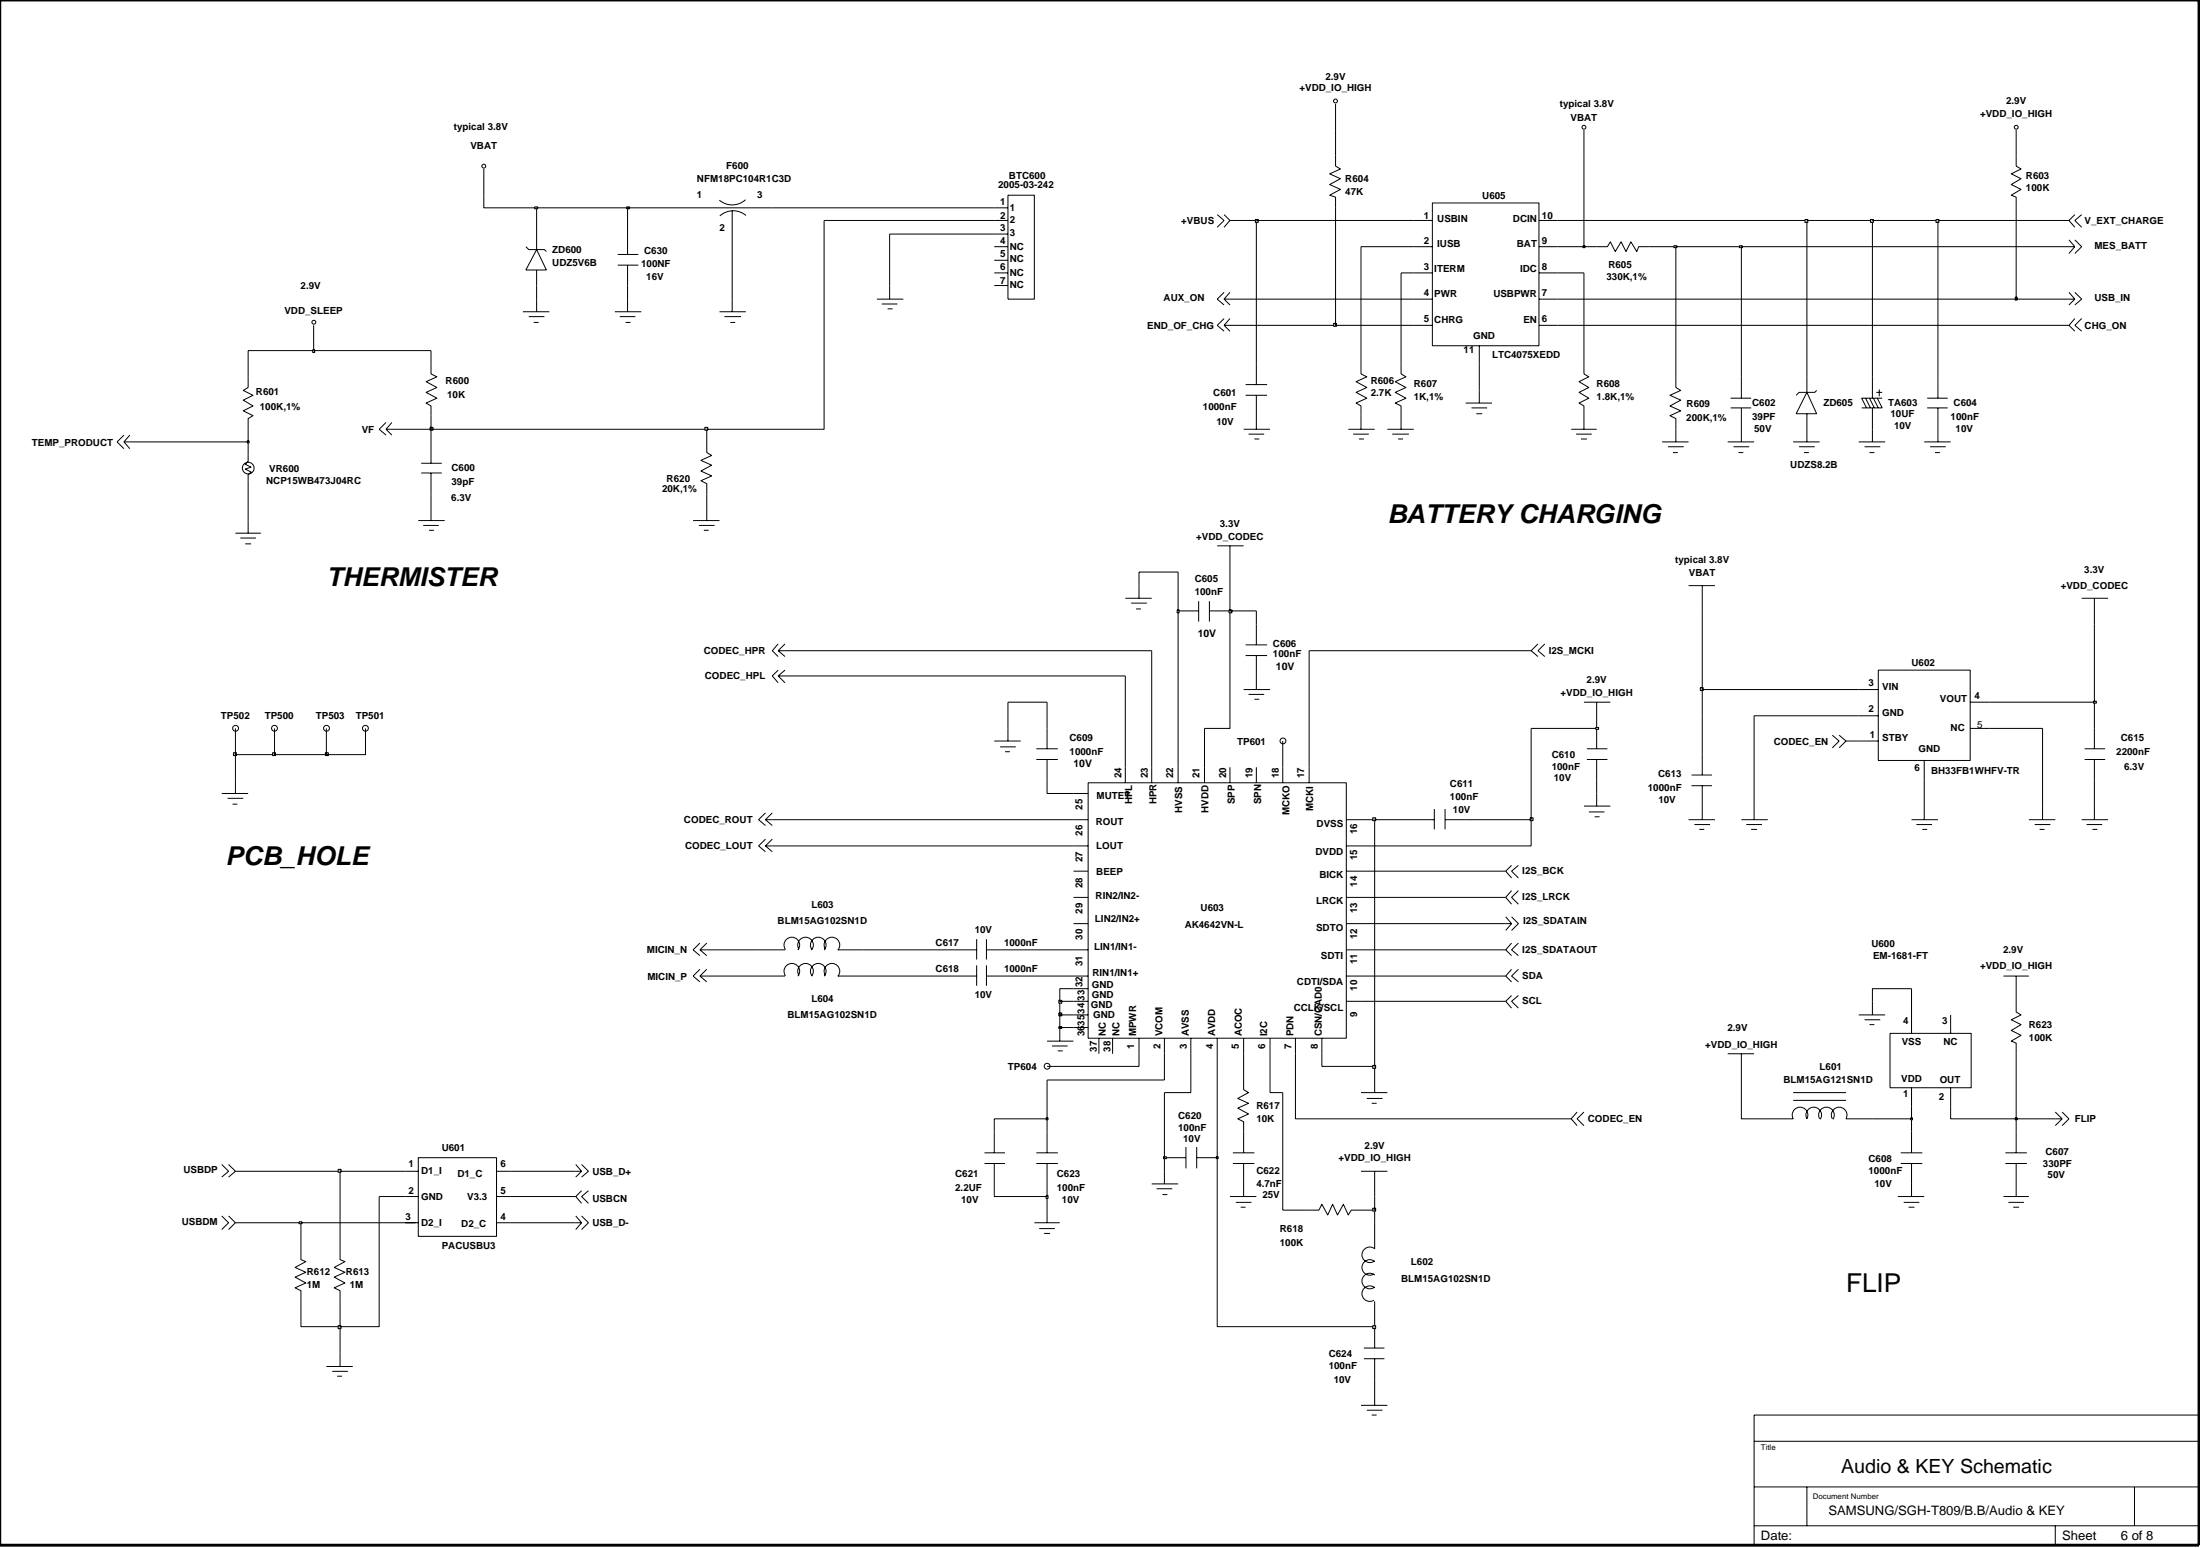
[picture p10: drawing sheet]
<svg xmlns="http://www.w3.org/2000/svg" width="192mm" height="135mm" viewBox="0 0 192 135" stroke-linecap="round" stroke-linejoin="round" font-family="sans-serif">
<g fill="none" stroke="#000" stroke-width=".09">
<path d="M42.1 14.7v2.3M60.3 18.1h6.9M63.7 18.3v2.1M64.9 17.4a1.71 1.71 0 0 1-2.3 0M64.9 18.8a1.71 1.71 0 0 0-2.2 0M86.6 19.2h1.2M86.6 18.1h1.2M87.8 17h2.3v9h-2.3zM106 18.7l.6 .5-.6 .6M106.6 18.7l.5 .5-.5 .6M116.3 13.5v1l.4 .2-.9 .4 .9 .5-.9 .5 .9 .4-.9 .5 .5 .2v.9M116.3 9v2.3"/>
<path d="M123.1 19.2h1.6M124.7 17.7h9.3v12.4h-9.3zM134 19.2h1.6M137.9 11.3v2.2M175.5 11.3v3.2l.5 .2-.9 .4 .9 .5-.9 .5 .9 .4-.9 .5 .4 .2v.9M180.6 18.7l-.5 .5 .5 .6M181.2 18.7l-.6 .5 .6 .6M10.8 38.5h.5M10.8 37.9l-.6 .6 .6 .6M11.3 37.9l-.5 .6 .5 .6M21.6 39.7v.5l-.3 .2 .6 .3-.6 .1 .6 .3-.3 .2v.6M21.6 32.8v.9l-.4 .3 .8 .4-.8 .4 .8 .5-.8 .5 .8 .4-.4 .2v1"/>
<path d="M27.3 28.3v2.2M33.6 37.4h.5M33.6 36.8l-.6 .6 .6 .5M33.6 37.4l.5 .5M34.1 36.8l-.5 .6M37.5 31.7v.9l.5 .2-.9 .4 .9 .5-.9 .5 .9 .5-.9 .4 .4 .2v.9M37.5 38.5v1.8M45.5 27.1h2.3M45.8 21.5l.2 .2h1.4l.2 .2M46 27.6h1.4M46.5 28.1h.4M46.7 20.4v1.3"/>
<path d="M46.7 23.5v1.4M46.7 26v1.1M46.7 21.7l.9 1.8h-1.8zM53.5 27.1h2.3M53.8 23.1h1.8M53.8 22.2h1.8M54 27.6h1.3M54.5 28.1h.4M54.6 20.4v1.8M54.6 23.1v1.8M54.6 26v1.1M61.5 38.5v.9l.5 .3-1 .4 1 .4-1 .5 1 .4-1 .5 .5 .2v.9"/>
<path d="M62.6 27.1h2.3M63.1 27.6h1.4M63.6 28.1h.4M63.7 26v1.1M76.3 26h2.3M76.8 26.5h1.3M77.3 26.9h.4M77.5 24.9v1.1M86.6 21.5h1.2M86.6 23.8h1.2M86.6 24.9h1.2M86.6 20.4h1.2"/>
<path d="M86.6 22.7h1.2M106.6 26h.5M106.6 28.3h.5M106.6 25.4l-.6 .6 .6 .5M106.6 27.7l-.6 .6 .6 .5M106.6 28.3l.5 .5M107.1 25.4l-.5 .6 .5 .5M107.1 27.7l-.5 .6M108.3 37.4h2.3M108.4 34.4h1.9M108.4 33.5h1.9M108.7 37.8h1.4"/>
<path d="M109.2 38.2h.4M109.4 31.7v1.8M109.4 34.4v3M117.4 37.4h2.3M117.8 37.8h1.4M118.3 38.2h.4M118.5 31.7v.9l.5 .2-.9 .4 .9 .5-.9 .5 .9 .5-.9 .4 .4 .2v2.1M120.8 37.4h2.3M121.2 37.8h1.5M121.7 38.2h.4M122 31.7v.9l.4 .2-.9 .4 .9 .5-.9 .5 .9 .5-.9 .4 .5 .2v2.1M123.1 21.5h1.6"/>
<path d="M123.1 26h1.6M123.1 28.3h1.6M123.1 23.8h1.6M127.6 35.1h2.3M128.1 35.5h1.4M128.5 36h.5M128.8 30.1v1.6M128.8 34v1.1M134 21.5h1.6M134 26h1.6M134 28.3h1.6M134 23.8h1.6"/>
<path d="M136.8 37.4h2.2M137.2 37.8h1.4M137.6 38.2h.6M137.9 31.7v.9l.4 .2-.8 .4 .8 .5-.8 .5 .8 .5-.8 .4 .4 .2v2.1M139 21.5h.9l.3-.4 .4 .8 .5-.8 .5 .8 .4-.8 .5 .8 .2-.4h.9M144.7 38.5h2.3M145.2 38.9h1.4M145.6 39.4h.5M145.9 32.8v.9l.4 .3-.9 .4 .9 .4-.9 .5 .9 .5-.9 .4 .5 .2v2.1M150.4 38.5h2.3M150.7 35.5h1.8M150.7 34.7h1.8"/>
<path d="M150.9 38.9h1.4M151.4 39.4h.4M151.6 32.8v1.9M151.6 35.5v3M156.1 38.5h2.3M156.6 38.9h1.4M157.1 39.4h.4M157.3 34.2l.9 1.8h-1.8zM157.3 32.8v1.4M157.3 36v2.5M158.2 34l-.2 .2h-1.4l-.2 .2M161.8 38.5h2.3"/>
<path d="M162.3 38.9h1.4M162.4 34.7l.4 .8M162.8 39.4h.4M162.8 34.7l.4 .8M163 32.8v1.9M163 35.5v3M163.1 34.7l.4 .8M163.4 34.2h.5M163.4 34.7l.5 .8h-1.8M163.6 33.9v.6M163.9 34.7h-1.8l.4 .8M167.5 38.5h2.3"/>
<path d="M167.8 35.5h1.8M167.8 34.7h1.8M168 38.9h1.4M168.5 39.4h.4M168.7 32.8v1.9M168.7 35.5v3M180.1 21.5h.5M180.1 26h.5M180.1 20.9l.5 .6M180.1 25.4l.5 .6M180.6 20.9l.6 .6-.6 .6M180.6 21.5l-.5 .6"/>
<path d="M180.6 25.4l.6 .6-.6 .5M180.6 26l-.5 .5M180.6 27.7l-.5 .6 .5 .5M181.2 27.7l-.6 .6 .6 .5M20.5 46.4h2.2M20.9 46.8h1.4M21.3 47.3h.6M21.6 45.3v1.1M36.4 45.3h2.3M36.7 40.3h1.8M36.7 41.2h1.8M36.8 45.7h1.4"/>
<path d="M37.4 46.2h.4M37.5 41.2v1.8M37.5 44.1v1.2M60.3 45.3h2.3M60.9 45.7h1.3M61.3 46.2h.4M61.5 44.1v1.2M67.7 58.3l-.5 .5 .5 .6M67.7 58.8l.6 .6M67.7 58.8h.6M67.7 56.1l-.5 .5 .5 .6M67.7 56.6l.6 .6"/>
<path d="M67.7 56.6h.6M68.3 58.3l-.6 .5M68.3 56.1l-.6 .5M98 52.1h2.3M98.5 52.5h1.3M98.9 53h.4M99.2 51v1.1M102.6 53.2h1.8M104.4 52.3v1.8M105.3 53.2h1.8M105.3 52.3v1.8M106 47.5h2.3"/>
<path d="M107.1 47.5v2.3M108.4 57.1h1.9M108.4 56.1h1.9M109.4 54.4v1.7M109.4 57.1v2.9M133.9 56.1l-.6 .5 .6 .6M134.5 56.1l-.6 .5 .6 .6M147 51h2.3M148.2 51v2.2M163.5 58.3h8v7.9h-8zM181.2 52.1h2.3M182.3 52.1v2.3"/>
<path d="M19.3 69.1h2.3M19.8 69.5h1.4M20.2 70h.5M20.5 68v1.1M66.6 71.4h.6M66.6 73.6h.6M66.6 73.1l-.6 .5 .6 .5M66.6 73.6l.6 .5M66.6 70.8l-.6 .6 .6 .5M66.6 71.4l.6 .5M67.2 73.1l-.6 .5M67.2 70.8l-.6 .6"/>
<path d="M86.6 64.5h2.3M87.1 65h1.3M87.5 65.4h.4M87.8 63.4v1.1M90.2 66.1h1.9M90.2 65.2h1.9M91.2 63.4v1.8M91.2 66.1v1.9M93.5 71.4h1.2M93.5 78.1h1.2M93.5 75.8h1.2M93.5 69.1h1.2"/>
<path d="M93.5 73.6h1.2M94.7 68.1h22.5v22.3h-22.5zM98 66.8v1.3M100.3 66.8v1.3M102.6 66.8v1.3M104.9 66.8v1.3M107.1 66.8v1.3M108.3 60h2.3M108.7 60.5h1.4M109.2 60.9h.4M109.4 66.8v1.3M111.7 66.8v1.3"/>
<path d="M114 66.8v1.3M117.2 71.4h1.3M117.2 78.1h1.3M117.2 75.8h1.3M117.2 73.6h1.3M123.1 71.4h1.8M124.9 70.4v1.8M125.8 71.4h1.8M125.8 70.4v1.8M131.1 79.8l.5 .6M131.6 75.3l-.5 .5 .5 .6M131.6 79.8l.6 .6-.6 .6"/>
<path d="M131.6 77.5l-.5 .6 .5 .6M132.2 77.5l-.6 .6 .6 .6M132.2 75.3l-.6 .5 .6 .6M137.9 70.2h2.3M137.9 61.1h2.3M138.2 66.1h1.7M138.2 65.2h1.7M138.3 70.7h1.4M138.8 71.1h.5M139 61.1v4.1M139 66.1v1.9M139 69.1v1.1"/>
<path d="M147 71.4h2.3M147.3 68.4h1.8M147.3 67.5h1.8M147.5 71.8h1.4M147.9 72.2h.5M148.2 65.7v1.8M148.2 68.4v3M151.6 71.4h2.3M152 71.8h1.4M152.5 72.2h.5M152.7 70.2v1.2M159.5 64l.6 .5-.6 .6"/>
<path d="M160.1 64l.6 .5-.6 .6M161.8 64.5h1.7M161.8 62.3h1.7M161.8 60h1.7M166.4 71.4h2.3M166.8 71.8h1.4M167.4 72.2h.4M167.5 66.2v1.8M167.5 70.2v1.2M171.5 61.1h1.7M171.5 63.4h1.7M176.6 71.4h2.3"/>
<path d="M177.1 71.8h1.4M177.6 72.2h.4M177.8 70.2v1.2M181.2 71.4h2.3M181.5 66.1h1.8M181.5 65.2h1.8M181.7 71.8h1.3M182.2 72.2h.4M182.3 63.4v1.8M182.3 66.1v1.9M182.3 70.2v1.2M60.9 85h.6"/>
<path d="M60.9 82.1l-.6 .6 .6 .5M60.9 82.7l.6 .5M60.9 82.7h.6M60.9 84.4l-.6 .6 .6 .5M60.9 85l.6 .5M61.5 82.1l-.6 .6M61.5 84.4l-.6 .6M66 85h2.3M66 82.7h2.3M68.4 84.9a.68 .68 0 0 1 .1-.9 .68 .68 0 0 1 .9 .1 .68 .68 0 0 1 .1 .9M68.4 82.7a.68 .68 0 0 1 .1-.9 .68 .68 0 0 1 .9 0 .68 .68 0 0 1 .1 .9M69.6 84.9a.68 .68 0 0 1 .6-1 .68 .68 0 0 1 .5 1.1"/>
<path d="M69.6 82.6a.68 .68 0 0 1 .6-1 .68 .68 0 0 1 .5 1.1M70.7 84.9a.68 .68 0 0 1 .1-.9 .68 .68 0 0 1 .9 .1 .68 .68 0 0 1 .1 .9M70.7 82.7a.68 .68 0 0 1 .1-.9 .68 .68 0 0 1 .9 0 .68 .68 0 0 1 .1 .9M71.9 84.9a.68 .68 0 0 1 .6-1 .68 .68 0 0 1 .5 1.1M71.9 82.6a.68 .68 0 0 1 .6-1 .68 .68 0 0 1 .5 1.1M72.9 85h2.3M72.9 82.7h2.3M83.2 85h1.8M83.2 82.7h1.8M85 81.8v1.7M85 84v1.8M85.9 85h1.9"/>
<path d="M85.9 82.7h1.9M85.9 81.8v1.7M85.9 84v1.8M86.6 98.5v1.9M91.2 98.5v1.9M91.2 90.6h2.3M91.6 91.1h1.3M92.1 91.5h.4M92.3 89.5v1.1M93.5 85h1.2M93.5 80.4h1.2M93.5 82.7h1.2"/>
<path d="M93.5 87.2h1.2M93.5 86.1h1.2M93.5 89.5h1.2M93.5 88.4h1.2M95.7 90.4v1.3M96.9 90.4v1.3M99.2 90.4v1.3M101.4 90.4v1.3M103.2 99.9v1.8M103.7 90.4v1.3M104.2 99.9v1.8M106 90.4v1.3"/>
<path d="M108.3 94v.9l.4 .2-.9 .5 .9 .4-.9 .5 .9 .5-.9 .4 .5 .3v2.7M108.3 90.4v1.3M110.6 90.4v1.3M112.8 90.4v1.3M115.1 90.4v1.3M117.2 85h1.3M117.2 80.4h1.3M117.2 82.7h1.3M117.2 87.2h1.3M118.5 95.1h2.3M119 95.6h1.4M119.4 96h.5"/>
<path d="M119.7 94v1.1M131.1 80.4h.5M131.6 84.4l-.5 .6 .5 .5M131.6 82.1l-.5 .6 .5 .5M131.6 80.4l-.5 .6M131.6 86.7l-.5 .5 .5 .6M132.2 82.1l-.6 .6 .6 .5M132.2 84.4l-.6 .6 .6 .5M132.2 86.7l-.6 .5 .6 .6M137.3 96.8l-.5 .6 .5 .6M137.9 96.8l-.6 .6 .6 .6M150.4 91.7h2.3"/>
<path d="M151.6 91.7v2.3M153.9 97.4h2.2a.68 .68 0 0 1 .6-1 .68 .68 0 0 1 .6 1M156.1 95.1h4.6M156.1 95.8h4.6M157.3 97.4a.68 .68 0 0 1 .6-1 .68 .68 0 0 1 .6 1M158.4 97.4a.68 .68 0 0 1 .6-1 .68 .68 0 0 1 .6 1M159.5 97.4a.68 .68 0 0 1 .6-1 .68 .68 0 0 1 .6 1h2.3M161.8 88.4h2.3M162.3 88.8h1.4M162.8 89.2h.4M163 87.2v1.2M164.5 90h7.1v4.7h-7.1z"/>
<path d="M166.4 88.4v1.6M166.4 94.7v1.6M166.4 98.5v1.9M169.8 88.4v1.6M169.8 94.7v1.6M174.4 85h2.2M175.5 85v3.1l.5 .3-.9 .4 .9 .4-.9 .5 .9 .4-.9 .5 .4 .2v.9M175.5 98.5v1.9M178.9 96.8l.6 .6M178.9 97.4h.6M179.5 96.8l.6 .6-.6 .6M179.5 97.4l-.6 .6"/>
<path d="M19.3 105.9l.6 .5-.6 .6M19.3 101.4l.6 .6-.6 .5M19.9 101.4l.6 .6-.6 .5M19.9 105.9l.6 .5-.6 .6M26.2 108.7v1l.4 .1-.9 .5 .9 .5-.9 .4 .9 .5-.9 .4 .5 .3v3.1h3.4v3.5M28.4 119h2.3M28.9 119.4h1.4M29.4 119.8h.4M29.6 108.7v1l.4 .1-.9 .5 .9 .5-.9 .4 .9 .5-.9 .4 .5 .3v.9M35.3 104.2h1.1M35.3 102h1.1M36.2 106.4h-.9h1.1"/>
<path d="M36.4 100.8h6.8v6.8h-6.8zM43.2 106.4h1.2M43.2 104.2h1.2M43.2 102h1.2M50.1 105.9l.5 .5-.5 .6M50.1 101.4l.5 .6-.5 .5M50.1 106.4h.5M50.1 102h.5M50.6 105.9l.6 .5-.6 .6M50.6 103.7l-.5 .5 .5 .6M50.6 101.4l.6 .6-.6 .5M51.2 103.7l-.6 .5 .6 .6"/>
<path d="M85.7 101.3h1.8M85.7 100.4h1.8M86.6 101.3v1.8M90.1 106.4h2.2M90.2 101.3h1.9M90.2 100.4h1.9M90.5 107h1.3M90.9 107.4h.5M91.2 101.3v1.8M91.2 105.3v1.1M100.3 103.1h2.3M100.7 103.5h1.4"/>
<path d="M101.2 104h.4M101.4 102v1.1M101.4 100.8h1.8M104.2 100.8h1.8M107.1 104.2h2.3M107.3 101.3h1.9M107.3 100.4h1.9M107.6 104.7h1.4M108 105.1h.4M108.3 101.3v2.9M114 105.3h.8l.3-.5 .5 1 .4-1 .4 1 .6-1 .4 1 .2-.5h.9M118.5 102h2.3"/>
<path d="M118.7 118.3h1.8M118.7 117.4h1.8M119.7 102v2.2M119.7 106.4v2.3M119.7 113.3v4.1M119.7 118.3v4M119.7 111a.68 .68 0 0 0-.9 0 .68 .68 0 0 0-.1 1 .68 .68 0 0 0 1 .1M119.7 108.7a.68 .68 0 0 0-.9 .1 .68 .68 0 0 0-.1 .9 .68 .68 0 0 0 1 .1M119.7 112.1a.68 .68 0 0 0-.9 0 .68 .68 0 0 0-.1 .9 .68 .68 0 0 0 .9 .2M119.7 109.8a.68 .68 0 0 0-.9 0 .68 .68 0 0 0-.1 1 .68 .68 0 0 0 .9 .1M165.2 104.2h2.3M165.5 101.3h1.9"/>
<path d="M165.5 100.4h1.9M165.7 104.7h1.4M166.2 105.1h.5M166.4 101.3v2.9M174.4 104.2h2.2M174.6 101.3h1.9M174.6 100.4h1.9M174.8 104.7h1.4M175.3 105.1h.5M175.5 101.3v2.9M118.5 122.3h2.3M119 122.8h1.4"/>
<path d="M119.4 123.2h.5"/>
<circle cx="42.1" cy="14.5" r=".17"/>
<circle cx="116.3" cy="8.8" r=".17"/>
<circle cx="137.9" cy="11.1" r=".17"/>
<circle cx="175.5" cy="11.1" r=".17"/>
<circle cx="27.3" cy="28.1" r=".17"/>
<circle cx="21.6" cy="40.8" r=".51"/>
<circle cx="20.5" cy="63.4" r=".25"/>
<circle cx="23.9" cy="63.4" r=".25"/>
<circle cx="28.4" cy="63.4" r=".25"/>
<circle cx="31.8" cy="63.4" r=".25"/>
<circle cx="111.7" cy="64.5" r=".25"/>
<circle cx="91.2" cy="92.8" r=".25"/>
</g>
<path d="M29.4 115.4h.3v.3h-.3z" fill="#c2c2c2"/>
<path d="M29.4 115.4h.3v.3h-.3zM33 104.2v11.3h-3.4v-2.2M106 100.8v14.7h13.7" fill="none" stroke="#000" stroke-width=".09"/>
<path d="M119.5 115.4h.3v.3h-.3z" fill="#c2c2c2"/>
<path d="M20.5 106.4h5.7v2.3M29.6 102v6.7M119.5 115.4h.3v.3h-.3z" fill="none" stroke="#000" stroke-width=".09"/>
<path d="M26 106.4h.3v.1h-.3z" fill="#c2c2c2"/>
<path d="M111.7 95.1v10.2h2.3M26 106.4h.3v.1h-.3zM26.2 106.4h9.1M44.4 106.4h5.7M91.2 104.2v1.1M118.5 105.3h1.2v1.1" fill="none" stroke="#000" stroke-width=".09"/>
<path d="M119.5 105.2h.3v.2h-.3z" fill="#c2c2c2"/>
<path d="M33 104.2h2.3M44.4 104.2h5.7M86.6 103.1v1.1h4.6M119.5 105.2h.3v.2h-.3zM119.7 104.2v1.1" fill="none" stroke="#000" stroke-width=".09"/>
<path d="M91.1 104.1h.1v.2h-.1z" fill="#c2c2c2"/>
<path d="M20.5 102h9.1M91.1 104.1h.1v.2h-.1zM91.2 103.1v1.1" fill="none" stroke="#000" stroke-width=".09"/>
<path d="M29.4 101.8h.3v.3h-.3z" fill="#c2c2c2"/>
<path d="M29.4 101.8h.3v.3h-.3zM29.6 102h5.7M44.4 102h5.7M101.4 100.8v1.2" fill="none" stroke="#000" stroke-width=".09"/>
<path d="M101.3 100.7h.2v.2h-.2z" fill="#c2c2c2"/>
<path d="M101.4 95.1v5.7M101.3 100.7h.2v.2h-.2z" fill="none" stroke="#000" stroke-width=".09"/>
<path d="M105.9 100.7h.2v.2h-.2z" fill="#c2c2c2"/>
<path d="M86.6 98.5v-1.1h4.6v1.1M106 91.7v9.1M166.4 97.4v1.1M175.5 97.4v1.1M105.9 100.7h.2v.2h-.2z" fill="none" stroke="#000" stroke-width=".09"/>
<path d="M91.1 97.3h.1v.2h-.1z" fill="#c2c2c2"/>
<path d="M91.1 97.3h.1v.2h-.1zM91.2 94v3.4M112.8 91.7v5.7h24M151.6 94v3.4h2.3M163 97.4h3.4" fill="none" stroke="#000" stroke-width=".09"/>
<path d="M166.3 97.3h.2v.2h-.2z" fill="#c2c2c2"/>
<path d="M166.3 97.3h.2v.2h-.2zM166.4 96.3v1.1M169.8 96.3v1.1h5.7" fill="none" stroke="#000" stroke-width=".09"/>
<path d="M175.4 97.3h.2v.2h-.2z" fill="#c2c2c2"/>
<path d="M99.2 91.7v1.1h-8M101.4 91.7v2.3h-10.2M103.7 91.7v3.4h-2.3M108.3 91.7v2.3M110.6 91.7v3.4h1.1M115.1 91.7v1.1h4.6v1.2M175.4 97.3h.2v.2h-.2zM175.5 91.7v5.7h3.4" fill="none" stroke="#000" stroke-width=".09"/>
<path d="M119.5 92.8h.3v.2h-.3z" fill="#c2c2c2"/>
<path d="M119.7 71.4v21.4M119.5 92.8h.3v.2h-.3z" fill="none" stroke="#000" stroke-width=".09"/>
<path d="M92.2 89.4h.2v.1h-.2z" fill="#c2c2c2"/>
<path d="M92.2 89.4h.2v.1h-.2zM92.3 88.4v1.1h1.2" fill="none" stroke="#000" stroke-width=".09"/>
<path d="M92.2 88.2h.2v.2h-.2z" fill="#c2c2c2"/>
<path d="M92.2 88.2h.2v.2h-.2zM92.3 87.2v1.2h1.2M166.4 86.1v2.3" fill="none" stroke="#000" stroke-width=".09"/>
<path d="M92.2 87.1h.2v.2h-.2z" fill="#c2c2c2"/>
<g fill="none" stroke="#000" stroke-width=".09">
<path d="M67.2 73.6h26.3M67.2 71.4h26.3M118.5 78.1h12.6M118.5 75.8h12.6M118.5 71.4h1.2M133.3 71.4v2.2h-14.8M61.5 85h4.5M61.5 82.7h4.5M75.2 85h8M75.2 82.7h8M87.8 85h5.7M87.8 82.7h5.7"/>
<path d="M92.2 87.1h.2v.2h-.2zM93.5 86.1h-1.2v1.1h1.2M118.5 87.2h12.6M118.5 85h12.6M118.5 82.7h12.6M118.5 80.4h12.6M166.4 86.1h-3.4v1.1"/>
</g>
<path d="M119.5 71.2h.3v.2h-.3z" fill="#c2c2c2"/>
<path d="M119.5 71.2h.3v.2h-.3zM119.7 71.4h3.4M127.6 71.4h5.7" fill="none" stroke="#000" stroke-width=".09"/>
<path d="M133.2 71.2h.3v.2h-.3z" fill="#c2c2c2"/>
<g fill="none" stroke="#000" stroke-width=".09">
<path d="M98 58.8v8M100.3 56.6v10.2M102.6 53.2v13.6M114 56.6v10.2M20.5 65.7v2.3M91.2 68v1.1h2.3M104.9 63.4v3.4M111.7 64.5v2.3M133.2 71.2h.3v.2h-.3zM133.3 63.4v8M139 68v1.1M152.7 62.3v7.9"/>
<path d="M167.5 68v2.2M177.8 63.4v6.8M182.3 68v2.2"/>
</g>
<path d="M20.3 65.5h.3v.3h-.3z" fill="#c2c2c2"/>
<path d="M20.3 65.5h.3v.3h-.3zM20.5 63.4v2.3h3.4" fill="none" stroke="#000" stroke-width=".09"/>
<path d="M23.7 65.5h.3v.3h-.3z" fill="#c2c2c2"/>
<path d="M23.7 65.5h.3v.3h-.3zM23.9 63.4v2.3h4.5" fill="none" stroke="#000" stroke-width=".09"/>
<path d="M28.3 65.5h.3v.3h-.3z" fill="#c2c2c2"/>
<path d="M107.1 53.2v10.2h-2.2M28.3 65.5h.3v.3h-.3zM28.4 63.4v2.3h3.4v-2.3M87.8 61.1v2.3M91.2 61.1v2.3M133.3 63.4h5.7M148.2 62.3v3.4M160.7 64.5h1.1" fill="none" stroke="#000" stroke-width=".09"/>
<path d="M138.9 63.3h.3v.2h-.3z" fill="#c2c2c2"/>
<path d="M87.8 61.1h3.4M138.9 63.3h.3v.2h-.3zM148.2 60v2.3M152.7 62.3h9.1M173.2 63.4h4.6M173.2 61.1h9.1v2.3" fill="none" stroke="#000" stroke-width=".09"/>
<path d="M182.3 61h.2v.2h-.2z" fill="#c2c2c2"/>
<path d="M182.3 54.4v6.7M182.3 61h.2v.2h-.2z" fill="none" stroke="#000" stroke-width=".09"/>
<path d="M148 59.9h.3v.2h-.3z" fill="#c2c2c2"/>
<path d="M68.3 58.8h29.7M68.3 56.6h32M109.4 53.2v1.2M114 56.6h19.3M148 59.9h.3v.2h-.3zM148.2 53.2v6.8h13.6" fill="none" stroke="#000" stroke-width=".09"/>
<path d="M102.5 53.1h.2v.3h-.2z" fill="#c2c2c2"/>
<path d="M102.5 53.1h.2v.3h-.2zM102.6 49.8v3.4" fill="none" stroke="#000" stroke-width=".09"/>
<path d="M107 53.1h.3v.3h-.3z" fill="#c2c2c2"/>
<path d="M11.3 38.5h10.3v1.2M21.6 41.9v3.4M37.5 43v1.1M61.5 43v1.1M102.6 49.8h-3.4v1.2M107 53.1h.3v.3h-.3zM107.1 49.8v3.4h2.3" fill="none" stroke="#000" stroke-width=".09"/>
<path d="M21.5 38.4h.2v.2h-.2z" fill="#c2c2c2"/>
<path d="M21.5 38.4h.2v.2h-.2zM21.6 37.4v1.1M34.1 37.4h3.4v1.1M61.5 37.4v1.1" fill="none" stroke="#000" stroke-width=".09"/>
<path d="M37.4 37.2h.3v.3h-.3z" fill="#c2c2c2"/>
<path d="M37.4 37.2h.3v.3h-.3zM37.5 36.2v1.2h24" fill="none" stroke="#000" stroke-width=".09"/>
<path d="M61.4 37.2h.2v.3h-.2z" fill="#c2c2c2"/>
<g fill="none" stroke="#000" stroke-width=".09">
<path d="M71.7 19.2v18.2h-10.2M109.4 19.2v12.5M157.3 19.2v13.6M163 19.2v13.6M168.7 19.2v13.6M27.3 30.5h-5.7v2.3M37.5 30.5v1.2M61.4 37.2h.2v.3h-.2zM118.5 21.5v10.2M122 23.8v7.9M128.8 31.7v2.3M137.9 23.8v7.9"/>
<path d="M145.9 21.5v11.3M151.6 21.5v11.3"/>
</g>
<path d="M27.2 30.4h.2v.3h-.2z" fill="#c2c2c2"/>
<path d="M27.2 30.4h.2v.3h-.2zM27.3 30.5h10.2M107.1 28.3h9.2" fill="none" stroke="#000" stroke-width=".09"/>
<path d="M116.1 28.2h.3v.2h-.3z" fill="#c2c2c2"/>
<path d="M116.3 18.1v10.2h6.8M46.7 24.9v1.1M54.6 24.9v1.1M63.7 20.4v5.6M107.1 26h16M116.1 28.2h.3v.2h-.3zM135.6 28.3h44.5M135.6 26h39.9" fill="none" stroke="#000" stroke-width=".09"/>
<path d="M175.4 25.9h.2v.2h-.2z" fill="#c2c2c2"/>
<path d="M175.5 18.1v7.9h4.6M77.5 20.4v4.5M118.5 21.5h4.6M122 23.8h1.1M135.6 23.8h2.3M135.6 21.5h2.3M175.4 25.9h.2v.2h-.2z" fill="none" stroke="#000" stroke-width=".09"/>
<path d="M137.8 21.4h.2v.2h-.2z" fill="#c2c2c2"/>
<path d="M137.9 13.5v8h1.1M137.8 21.4h.2v.2h-.2zM143.6 21.5h2.3" fill="none" stroke="#000" stroke-width=".09"/>
<path d="M145.7 21.4h.3v.2h-.3z" fill="#c2c2c2"/>
<path d="M145.7 21.4h.3v.2h-.3zM145.9 21.5h5.7" fill="none" stroke="#000" stroke-width=".09"/>
<path d="M151.4 21.4h.3v.2h-.3z" fill="#c2c2c2"/>
<path d="M46.7 18.1v2.3M54.6 18.1v2.3M71.7 19.2h14.9M107.1 19.2h2.3M77.5 20.4h9.1M151.4 21.4h.3v.2h-.3zM151.6 21.5h28.5" fill="none" stroke="#000" stroke-width=".09"/>
<path d="M109.3 19.1h.2v.3h-.2z" fill="#c2c2c2"/>
<path d="M109.3 19.1h.2v.3h-.2zM109.4 19.2h13.7M135.6 19.2h21.7" fill="none" stroke="#000" stroke-width=".09"/>
<path d="M157.1 19.1h.3v.3h-.3z" fill="#c2c2c2"/>
<path d="M157.1 19.1h.3v.3h-.3zM157.3 19.2h5.7" fill="none" stroke="#000" stroke-width=".09"/>
<path d="M162.8 19.1h.3v.3h-.3z" fill="#c2c2c2"/>
<path d="M162.8 19.1h.3v.3h-.3zM163 19.2h5.7" fill="none" stroke="#000" stroke-width=".09"/>
<path d="M168.5 19.1h.3v.3h-.3z" fill="#c2c2c2"/>
<path d="M42.1 17v1.1h4.6M168.5 19.1h.3v.3h-.3zM168.7 19.2h11.4" fill="none" stroke="#000" stroke-width=".09"/>
<path d="M46.5 18h.3v.2h-.3z" fill="#c2c2c2"/>
<path d="M46.5 18h.3v.2h-.3zM46.7 18.1h7.9" fill="none" stroke="#000" stroke-width=".09"/>
<path d="M54.6 18h.2v.2h-.2z" fill="#c2c2c2"/>
<path d="M54.6 18h.2v.2h-.2zM54.6 18.1h5.7M67.2 18.1h19.4M116.3 11.3v2.2M152.7 132.8h38.8M152.7 129.4h38.8M152.7 125.5h38.8M157.3 129.4v3.4M178.9 132.8v1.7M185.8 129.4v3.4M191.5 123.2h-38.8v11.3" fill="none" stroke="#000" stroke-width=".09"/>
<path d="M0 0h191.5v134.5h-191.5z" fill="none" stroke="#000" stroke-width=".25"/>
<g font-size="2.3">
<text x="120.8" y="45.6">BATTERY CHARGING</text>
<text x="28.4" y="51">THERMISTER</text>
<text x="19.6" y="75.3">PCB_HOLE</text>
<text x="160.7" y="112.5">FLIP</text>
</g>
<text font-size="1.7" x="160.3" y="128.3">Audio &amp; KEY Schematic</text>
<g font-size="1.1">
<text x="159.2" y="131.9">SAMSUNG/SGH-T809/B.B/Audio &amp; KEY</text>
<text x="153.3" y="134.1">Date:</text>
<text x="179.5" y="134.1">Sheet</text>
<text x="184.6" y="134.1">6 of 8</text>
</g>
<g font-size=".9">
<text x="104.3" y="55.5">10V</text>
<text x="111.1" y="58.3">10V</text>
<text x="93.5" y="66.8">10V</text>
<text x="94.2" y="70.5" transform="rotate(-90 94.2 70.5)">25</text>
<text x="97.6" y="67.7" transform="rotate(-90 97.6 67.7)">24</text>
<text x="98.6" y="70" transform="rotate(-90 98.6 70)">HPL</text>
<text x="99.9" y="67.7" transform="rotate(-90 99.9 67.7)">23</text>
<text x="100.7" y="70" transform="rotate(-90 100.7 70)">HPR</text>
<text x="102.1" y="67.7" transform="rotate(-90 102.1 67.7)">22</text>
<text x="102.9" y="70.8" transform="rotate(-90 102.9 70.8)">HVSS</text>
<text x="104.4" y="67.7" transform="rotate(-90 104.4 67.7)">21</text>
<text x="105.2" y="70.8" transform="rotate(-90 105.2 70.8)">HVDD</text>
<text x="106.7" y="67.7" transform="rotate(-90 106.7 67.7)">20</text>
<text x="107.5" y="70" transform="rotate(-90 107.5 70)">SPP</text>
<text x="109" y="67.7" transform="rotate(-90 109 67.7)">19</text>
<text x="109.8" y="70" transform="rotate(-90 109.8 70)">SPN</text>
<text x="111.3" y="67.7" transform="rotate(-90 111.3 67.7)">18</text>
<text x="112.3" y="70.9" transform="rotate(-90 112.3 70.9)">MCKO</text>
<text x="113.6" y="67.7" transform="rotate(-90 113.6 67.7)">17</text>
<text x="114.3" y="70.6" transform="rotate(-90 114.3 70.6)">MCKI</text>
<text x="94.2" y="77.3" transform="rotate(-90 94.2 77.3)">28</text>
<text x="94.2" y="75" transform="rotate(-90 94.2 75)">27</text>
<text x="94.2" y="72.8" transform="rotate(-90 94.2 72.8)">26</text>
<text x="118.1" y="72.6" transform="rotate(-90 118.1 72.6)">16</text>
<text x="118.1" y="74.9" transform="rotate(-90 118.1 74.9)">15</text>
<text x="118.1" y="77.2" transform="rotate(-90 118.1 77.2)">14</text>
<text x="94.2" y="81.8" transform="rotate(-90 94.2 81.8)">30</text>
<text x="94.2" y="79.5" transform="rotate(-90 94.2 79.5)">29</text>
<text x="118.1" y="84" transform="rotate(-90 118.1 84)">11</text>
<text x="118.1" y="81.8" transform="rotate(-90 118.1 81.8)">12</text>
<text x="118.1" y="79.5" transform="rotate(-90 118.1 79.5)">13</text>
<text x="94.2" y="84.1" transform="rotate(-90 94.2 84.1)">31</text>
<text x="94.2" y="86" transform="rotate(-90 94.2 86)">32</text>
<text x="94.4" y="87.1" transform="rotate(-90 94.4 87.1)">33</text>
<text x="118.1" y="88.5" transform="rotate(-90 118.1 88.5)">9</text>
<text x="118.1" y="86.2" transform="rotate(-90 118.1 86.2)">10</text>
<text x="94.4" y="90.2" transform="rotate(-90 94.4 90.2)">363534</text>
<text x="95.5" y="91.6" transform="rotate(-90 95.5 91.6)">37</text>
<text x="96.3" y="90.2" transform="rotate(-90 96.3 90.2)">NC</text>
<text x="96.7" y="91.6" transform="rotate(-90 96.7 91.6)">38</text>
<text x="97.5" y="90.2" transform="rotate(-90 97.5 90.2)">NC</text>
<text x="98.7" y="91.3" transform="rotate(-90 98.7 91.3)">1</text>
<text x="98.9" y="90.2" transform="rotate(-90 98.9 90.2)">MPWR</text>
<text x="101" y="91.3" transform="rotate(-90 101 91.3)">2</text>
<text x="101.2" y="90.2" transform="rotate(-90 101.2 90.2)">VCOM</text>
<text x="103.3" y="91.3" transform="rotate(-90 103.3 91.3)">3</text>
<text x="103.5" y="90.2" transform="rotate(-90 103.5 90.2)">AVSS</text>
<text x="105.6" y="91.3" transform="rotate(-90 105.6 91.3)">4</text>
<text x="105.8" y="90.2" transform="rotate(-90 105.8 90.2)">AVDD</text>
<text x="107.8" y="91.3" transform="rotate(-90 107.8 91.3)">5</text>
<text x="108.1" y="90.2" transform="rotate(-90 108.1 90.2)">ACOC</text>
<text x="110.1" y="91.3" transform="rotate(-90 110.1 91.3)">6</text>
<text x="110.3" y="90.2" transform="rotate(-90 110.3 90.2)">I2C</text>
<text x="112.4" y="91.3" transform="rotate(-90 112.4 91.3)">7</text>
<text x="112.6" y="90.2" transform="rotate(-90 112.6 90.2)">PDN</text>
<text x="114.7" y="91.3" transform="rotate(-90 114.7 91.3)">8</text>
<text x="115.1" y="90.2" transform="rotate(-90 115.1 90.2)">CSN/CAD0</text>
</g>
<g font-size=".8">
<text x="39.5" y="11.3">typical 3.8V</text>
<text x="113.1" y="7.9">+VDD_IO_HIGH</text>
<text x="115.4" y="7">2.9V</text>
<text x="135.8" y="9.3">typical 3.8V</text>
<text x="136.7" y="10.5">VBAT</text>
<text x="172.4" y="10.2">+VDD_IO_HIGH</text>
<text x="174.7" y="9">2.9V</text>
<text x="41" y="13">VBAT</text>
<text x="60.7" y="15.9">NFM18PC104R1C3D</text>
<text x="60.7" y="17.2">1</text>
<text x="63.2" y="14.7">F600</text>
<text x="65.9" y="17.2">3</text>
<text x="86.9" y="16.4">2005-03-242</text>
<text x="87.1" y="17.8">1</text>
<text x="87.8" y="15.6">BTC600</text>
<text x="117.1" y="15.8">R604</text>
<text x="117.1" y="17">47K</text>
<text x="129" y="17.3">U605</text>
<text x="176.4" y="16.7">100K</text>
<text x="176.4" y="15.6">R603</text>
<text x="48.1" y="22.1">ZD600</text>
<text x="48.1" y="23.2">UDZ5V6B</text>
<text x="55.8" y="23.3">100NF</text>
<text x="56.1" y="22.1">C630</text>
<text x="62.6" y="20.1">2</text>
<text x="87.1" y="19">2</text>
<text x="87.1" y="20.1">3</text>
<text x="87.1" y="21.2">4</text>
<text x="87.1" y="22.4">5</text>
<text x="87.1" y="23.5">6</text>
<text x="87.9" y="18.3">1</text>
<text x="87.9" y="19.4">2</text>
<text x="87.9" y="20.5">3</text>
<text x="87.9" y="21.7">NC</text>
<text x="87.9" y="22.8">NC</text>
<text x="102.8" y="19.5">+VBUS</text>
<text x="124" y="23.5">3</text>
<text x="124" y="21.2">2</text>
<text x="124" y="19">1</text>
<text x="124.9" y="23.6">ITERM</text>
<text x="125.1" y="21.5">IUSB</text>
<text x="125.1" y="19.3">USBIN</text>
<text x="131.7" y="19.3">DCIN</text>
<text x="132.1" y="21.5">BAT</text>
<text x="132.3" y="23.6">IDC</text>
<text x="134.2" y="19">10</text>
<text x="134.2" y="23.5">8</text>
<text x="134.2" y="21.2">9</text>
<text x="140" y="23.3">R605</text>
<text x="181.5" y="19.5">V_EXT_CHARGE</text>
<text x="182.3" y="21.7">MES_BATT</text>
<text x="24.8" y="27.4">VDD_SLEEP</text>
<text x="26.2" y="25.2">2.9V</text>
<text x="56.3" y="24.4">16V</text>
<text x="87.1" y="24.7">7</text>
<text x="87.9" y="24">NC</text>
<text x="87.9" y="25.1">NC</text>
<text x="99.9" y="28.6">END_OF_CHG</text>
<text x="101.3" y="26.2">AUX_ON</text>
<text x="124" y="25.8">4</text>
<text x="124" y="28.1">5</text>
<text x="124.9" y="28.1">CHRG</text>
<text x="124.9" y="25.8">PWR</text>
<text x="128.3" y="29.5">GND</text>
<text x="130" y="25.8">USBPWR</text>
<text x="132.6" y="28.1">EN</text>
<text x="134.2" y="25.8">7</text>
<text x="134.2" y="28.1">6</text>
<text x="139.9" y="24.3">330K,1%</text>
<text x="181.5" y="28.6">CHG_ON</text>
<text x="182.3" y="26.2">USB_IN</text>
<text x="22.3" y="34.4">R601</text>
<text x="22.6" y="35.7">100K,1%</text>
<text x="38.8" y="33.4">R600</text>
<text x="38.9" y="34.7">10K</text>
<text x="104.7" y="35.7">1000nF</text>
<text x="105.6" y="34.5">C601</text>
<text x="119.3" y="33.4">R606</text>
<text x="119.3" y="34.5">2.7K</text>
<text x="123.1" y="34.8">1K,1%</text>
<text x="123.1" y="33.7">R607</text>
<text x="127.4" y="30.7">11</text>
<text x="129.9" y="31.2">LTC4075XEDD</text>
<text x="139" y="34.8">1.8K,1%</text>
<text x="139" y="33.7">R608</text>
<text x="146.8" y="35.4">R609</text>
<text x="152.5" y="35.3">C602</text>
<text x="158.7" y="35.3">ZD605</text>
<text x="164.4" y="35.3">TA603</text>
<text x="170.1" y="35.3">C604</text>
<text x="2.8" y="38.8">TEMP_PRODUCT</text>
<text x="23.4" y="41.1">VR600</text>
<text x="31.5" y="37.7">VF</text>
<text x="39.3" y="41">C600</text>
<text x="58" y="41.9">R620</text>
<text x="105.9" y="37">10V</text>
<text x="146.8" y="36.6">200K,1%</text>
<text x="152.5" y="36.5">39PF</text>
<text x="152.7" y="37.6">50V</text>
<text x="155.9" y="40.8">UDZS8.2B</text>
<text x="164.6" y="36.3">10UF</text>
<text x="164.9" y="37.4">10V</text>
<text x="169.8" y="36.5">100nF</text>
<text x="170.3" y="37.6">10V</text>
<text x="23.2" y="42.1">NCP15WB473J04RC</text>
<text x="39.3" y="43.6">6.3V</text>
<text x="39.3" y="42.2">39pF</text>
<text x="57.6" y="42.8">20K,1%</text>
<text x="104.1" y="47">+VDD_CODEC</text>
<text x="106.2" y="45.9">3.3V</text>
<text x="104" y="50.6">C605</text>
<text x="104" y="51.8">100nF</text>
<text x="145.8" y="49">typical 3.8V</text>
<text x="147" y="50.1">VBAT</text>
<text x="179.4" y="51.3">+VDD_CODEC</text>
<text x="181.5" y="49.8">3.3V</text>
<text x="61.3" y="56.9">CODEC_HPR</text>
<text x="61.4" y="59.1">CODEC_HPL</text>
<text x="110.8" y="57.2">100nF</text>
<text x="110.8" y="56.3">C606</text>
<text x="134.8" y="56.9">I2S_MCKI</text>
<text x="138.1" y="59.5">2.9V</text>
<text x="162.7" y="59.7">3</text>
<text x="166.4" y="58">U602</text>
<text x="19.2" y="62.6">TP502</text>
<text x="23" y="62.6">TP500</text>
<text x="27.5" y="62.6">TP503</text>
<text x="31" y="62.6">TP501</text>
<text x="93.1" y="64.5">C609</text>
<text x="93.1" y="65.7">1000nF</text>
<text x="107.7" y="64.8">TP601</text>
<text x="135.1" y="65.9">C610</text>
<text x="135.9" y="60.6">+VDD_IO_HIGH</text>
<text x="154.4" y="64.8">CODEC_EN</text>
<text x="162.7" y="62">2</text>
<text x="162.8" y="64.3">1</text>
<text x="163.9" y="64.5">STBY</text>
<text x="163.9" y="60">VIN</text>
<text x="163.9" y="62.3">GND</text>
<text x="167" y="65.5">GND</text>
<text x="168.9" y="61.1">VOUT</text>
<text x="169.8" y="63.7">NC</text>
<text x="171.9" y="60.9">4</text>
<text x="172.1" y="63.4">5</text>
<text x="184.2" y="65.7">2200nF</text>
<text x="184.6" y="64.5">C615</text>
<text x="59.5" y="71.7">CODEC_ROUT</text>
<text x="95.4" y="71.8">ROUT</text>
<text x="95.5" y="69.6">MUTET</text>
<text x="114.6" y="72">DVSS</text>
<text x="126.2" y="68.5">C611</text>
<text x="126.2" y="69.7">100nF</text>
<text x="126.5" y="70.8">10V</text>
<text x="135.1" y="67">100nF</text>
<text x="135.3" y="68">10V</text>
<text x="143.5" y="68.8">1000nF</text>
<text x="144.4" y="67.6">C613</text>
<text x="144.4" y="69.9">10V</text>
<text x="166.7" y="67.1">6</text>
<text x="168.1" y="67.4">BH33FB1WHFV-TR</text>
<text x="184.9" y="67">6.3V</text>
<text x="59.6" y="73.9">CODEC_LOUT</text>
<text x="95.4" y="76.2">BEEP</text>
<text x="95.4" y="73.9">LOUT</text>
<text x="114.5" y="74.4">DVDD</text>
<text x="114.9" y="76.4">BICK</text>
<text x="132.5" y="76.1">I2S_BCK</text>
<text x="56.3" y="83">MICIN_N</text>
<text x="67.7" y="80.5">BLM15AG102SN1D</text>
<text x="70.6" y="79">L603</text>
<text x="81.5" y="82.4">C617</text>
<text x="84.9" y="81.3">10V</text>
<text x="87.4" y="82.4">1000nF</text>
<text x="95.3" y="82.7">LIN1/IN1-</text>
<text x="95.3" y="80.2">LIN2/IN2+</text>
<text x="95.4" y="78.3">RIN2/IN2-</text>
<text x="103.1" y="80.8">AK4642VN-L</text>
<text x="104.5" y="79.3">U603</text>
<text x="114.6" y="81">SDTO</text>
<text x="114.6" y="78.7">LRCK</text>
<text x="115" y="83.5">SDTI</text>
<text x="132.5" y="83">I2S_SDATAOUT</text>
<text x="132.5" y="78.4">I2S_LRCK</text>
<text x="132.6" y="80.4">I2S_SDATAIN</text>
<text x="162.9" y="82.4">U600</text>
<text x="163.1" y="83.5">EM-1681-FT</text>
<text x="174.4" y="83">2.9V</text>
<text x="56.4" y="85.3">MICIN_P</text>
<text x="68.6" y="88.7">BLM15AG102SN1D</text>
<text x="70.6" y="87.2">L604</text>
<text x="81.5" y="84.6">C618</text>
<text x="84.9" y="86.9">10V</text>
<text x="87.4" y="84.6">1000nF</text>
<text x="95" y="87.8">GND</text>
<text x="95.1" y="86">GND</text>
<text x="95.1" y="86.9">GND</text>
<text x="95.1" y="85">RIN1/IN1+</text>
<text x="95.2" y="88.6">GND</text>
<text x="112.6" y="88">CCLK/SCL</text>
<text x="112.9" y="85.7">CDTI/SDA</text>
<text x="132.5" y="85.2">SDA</text>
<text x="132.5" y="87.4">SCL</text>
<text x="150.4" y="89.8">2.9V</text>
<text x="165.7" y="89.1">4</text>
<text x="169.1" y="89.1">3</text>
<text x="172.4" y="84.3">+VDD_IO_HIGH</text>
<text x="176.6" y="89.5">R623</text>
<text x="87.8" y="93.1">TP604</text>
<text x="148.5" y="91.2">+VDD_IO_HIGH</text>
<text x="155.3" y="94.3">BLM15AG121SN1D</text>
<text x="158.4" y="93.1">L601</text>
<text x="165.5" y="94.2">VDD</text>
<text x="165.6" y="91">VSS</text>
<text x="165.7" y="95.5">1</text>
<text x="168.8" y="95.8">2</text>
<text x="168.9" y="94.3">OUT</text>
<text x="169.2" y="91">NC</text>
<text x="176.6" y="90.6">100K</text>
<text x="35.6" y="101.6">1</text>
<text x="38.5" y="100.2">U601</text>
<text x="43.6" y="101.6">6</text>
<text x="102.6" y="97.4">C620</text>
<text x="102.6" y="98.5">100nF</text>
<text x="103" y="99.4">10V</text>
<text x="109.4" y="97.7">10K</text>
<text x="109.4" y="96.6">R617</text>
<text x="116.5" y="101.1">+VDD_IO_HIGH</text>
<text x="118.8" y="100">2.9V</text>
<text x="138.2" y="97.7">CODEC_EN</text>
<text x="162.7" y="101.1">C608</text>
<text x="177.9" y="101.6">330PF</text>
<text x="178.1" y="100.5">C607</text>
<text x="180.6" y="97.7">FLIP</text>
<text x="15.8" y="106.7">USBDM</text>
<text x="16" y="102.1">USBDP</text>
<text x="35.3" y="106.2">3</text>
<text x="35.6" y="103.9">2</text>
<text x="36.7" y="102.2">D1_I</text>
<text x="36.7" y="106.7">D2_I</text>
<text x="36.7" y="104.5">GND</text>
<text x="39.8" y="102.5">D1_C</text>
<text x="40.2" y="106.8">D2_C</text>
<text x="40.7" y="104.5">V3.3</text>
<text x="43.6" y="106.2">4</text>
<text x="43.6" y="103.9">5</text>
<text x="51.6" y="102.3">USB_D+</text>
<text x="51.6" y="106.8">USB_D-</text>
<text x="51.6" y="104.6">USBCN</text>
<text x="83.2" y="103.7">2.2UF</text>
<text x="83.2" y="102.5">C621</text>
<text x="83.7" y="104.8">10V</text>
<text x="92" y="103.7">100nF</text>
<text x="92" y="102.5">C623</text>
<text x="92.4" y="104.8">10V</text>
<text x="109.4" y="103.3">4.7nF</text>
<text x="109.4" y="102.2">C622</text>
<text x="109.9" y="104.3">25V</text>
<text x="111.4" y="107.3">R618</text>
<text x="162.7" y="102.2">1000nF</text>
<text x="163.2" y="103.3">10V</text>
<text x="178.3" y="102.6">50V</text>
<text x="26.7" y="111">R612</text>
<text x="26.7" y="112.1">1M</text>
<text x="30.1" y="111">R613</text>
<text x="30.5" y="112.1">1M</text>
<text x="38.5" y="108.7">PACUSBU3</text>
<text x="111.4" y="108.5">100K</text>
<text x="122" y="111.6">BLM15AG102SN1D</text>
<text x="122.8" y="110.1">L602</text>
<text x="115.7" y="118.1">C624</text>
<text x="115.7" y="119.2">100nF</text>
<text x="116.1" y="120.4">10V</text>
</g>
<g font-size=".7">
<text x="153.3" y="126.2">Title</text>
<text x="157.8" y="130.5">Document Number</text>
</g>
</svg>
